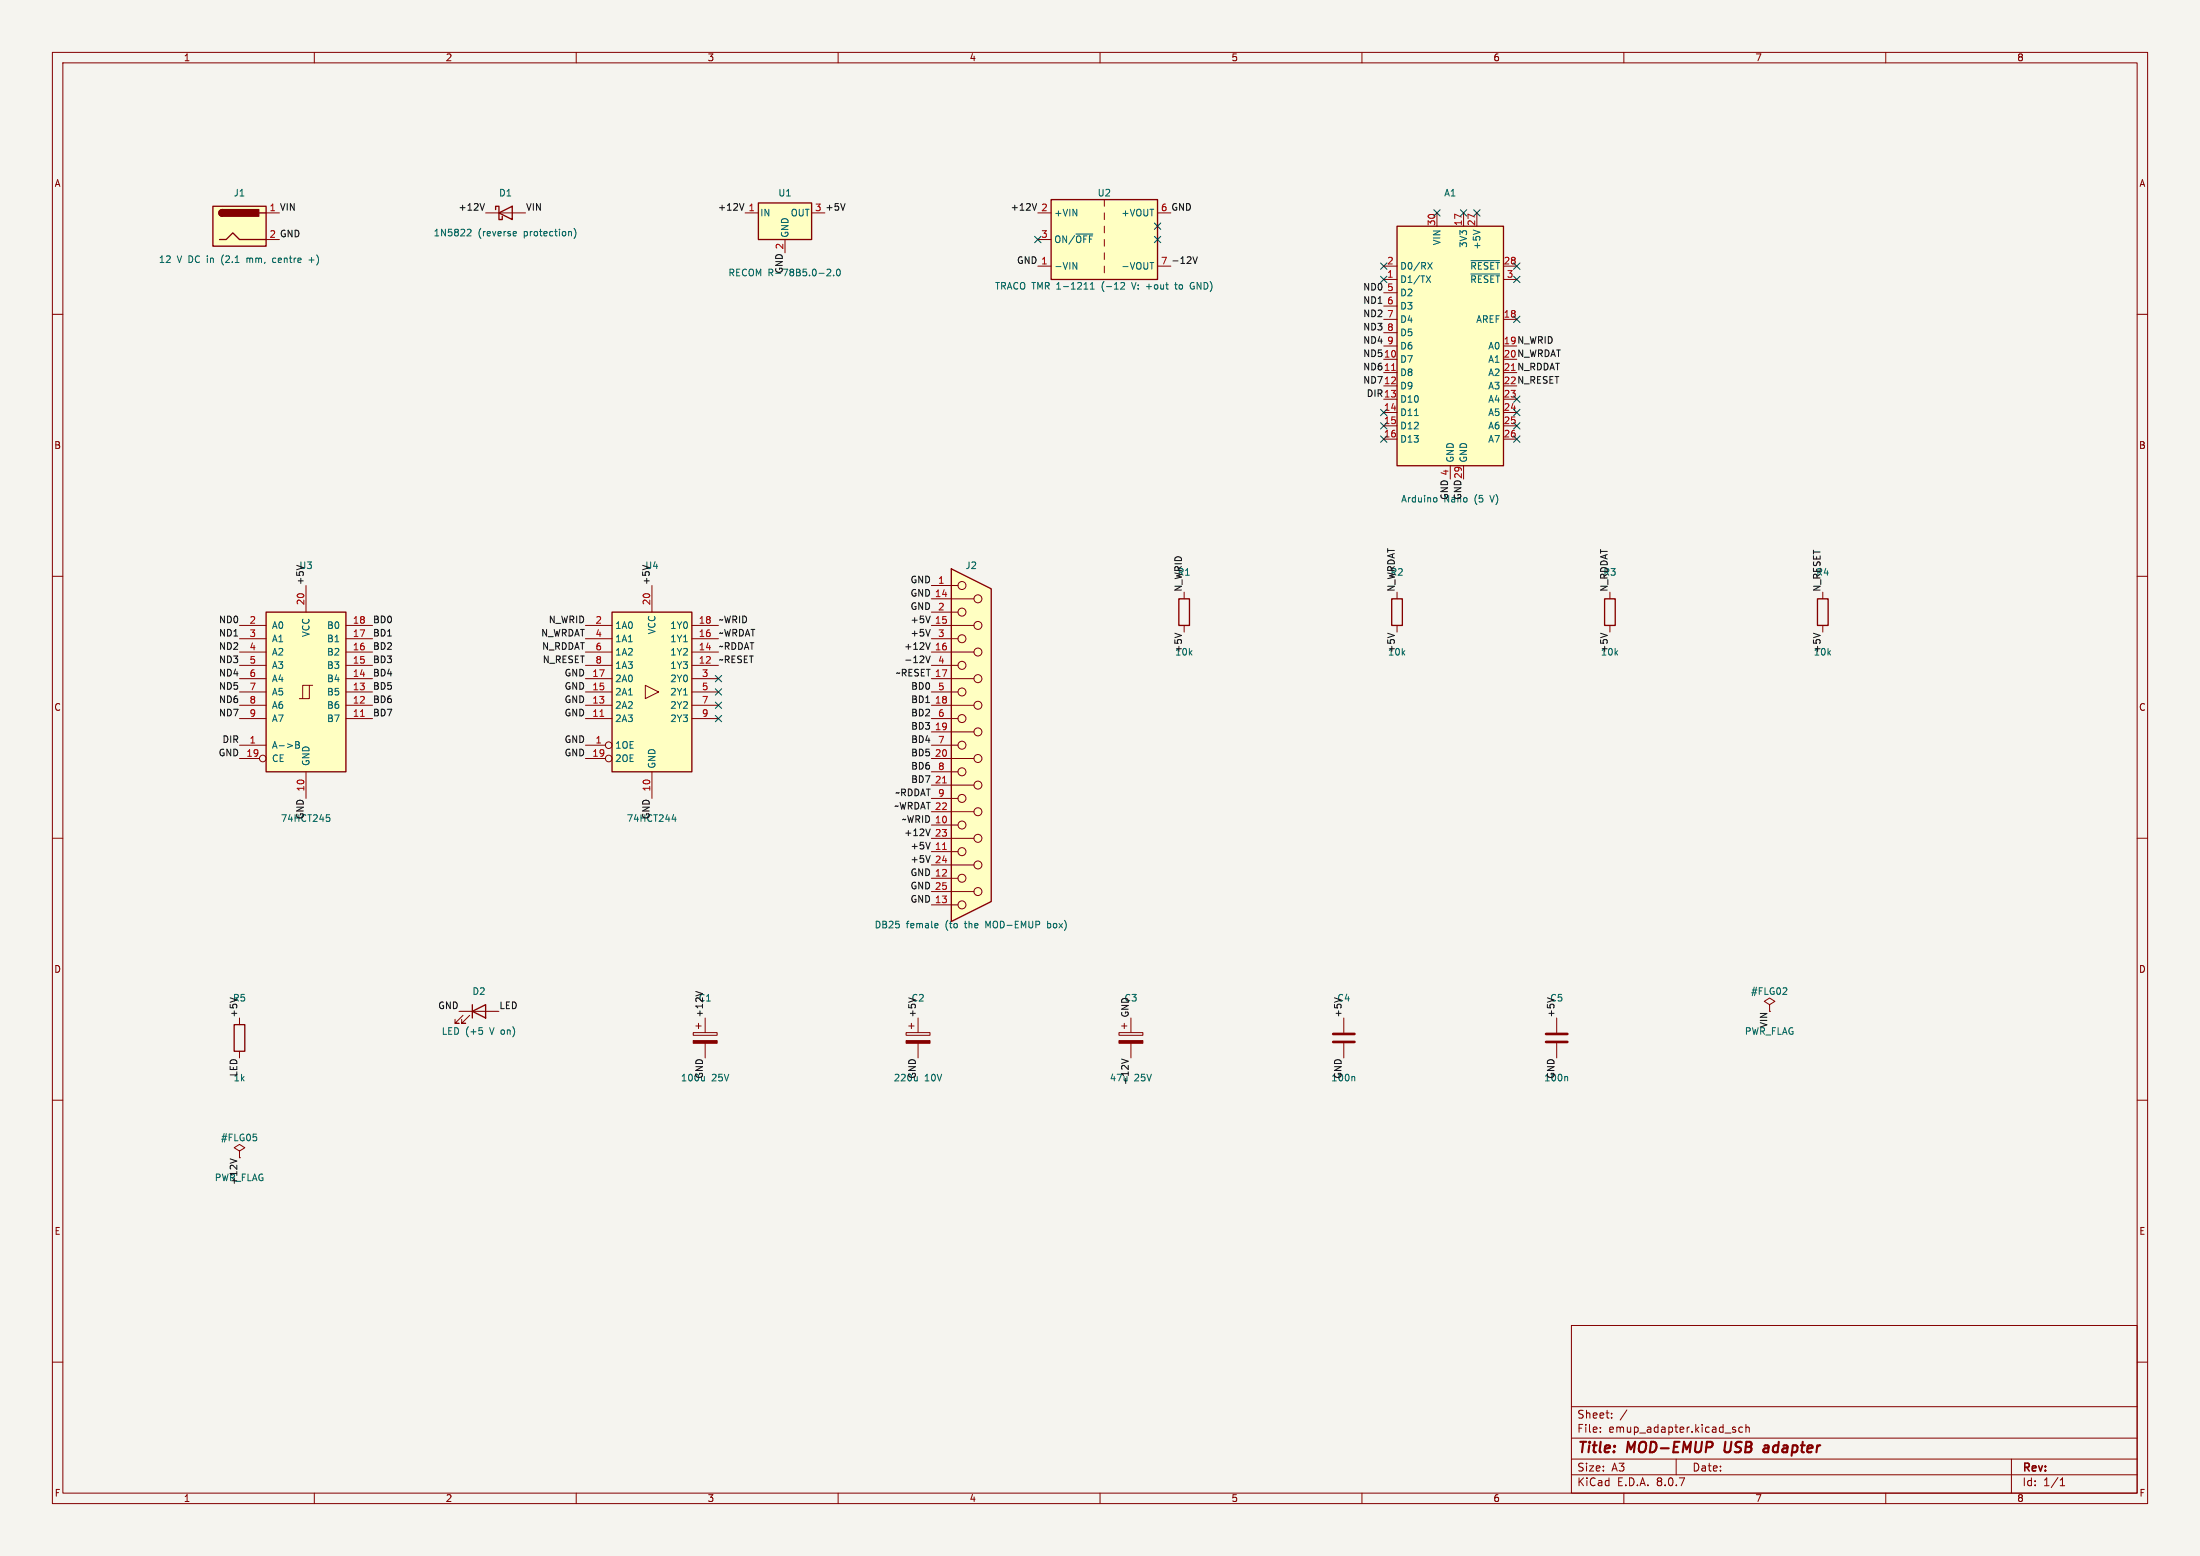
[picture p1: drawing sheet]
<svg xmlns="http://www.w3.org/2000/svg" width="420mm" height="297mm" viewBox="0 0 420 297" stroke-linecap="round" stroke-linejoin="round" font-family="sans-serif">
<path d="M0 0h420v297h-420z" fill="#f5f4ef" stroke="#f5f4ef" stroke-width=".19"/>
<g fill="none" stroke="#840000" stroke-width=".19">
<path d="M10 10h400v277h-400zM12 12h396v273h-396zM60 10v2M110 10v2M160 10v2M210 10v2M260 10v2M310 10v2M360 10v2M10 60h2M408 60h2M10 110h2"/>
<path d="M408 110h2M10 160h2M408 160h2M132.3 197.1h4.6v.5h-4.6zM132.8 195.8h1.1M133.3 195.3v1M134.6 194.3v2.8M134.6 199.1v2.8M173 197.1h4.5v.5h-4.5zM173.5 195.8h1M174 195.3v1M175.3 194.3v2.8"/>
<path d="M175.3 199.1v2.8M213.6 197.1h4.6v.5h-4.6zM214.1 195.8h1M214.6 195.3v1M215.9 194.3v2.8M215.9 199.1v2.8M256.5 194.3v2.8M256.5 199.1v2.8M10 210h2M408 210h2M300 253h108v32h-108zM10 260h2"/>
<path d="M300 278.5h108M300 274.5h108M300 268.5h108M305.5 273.2v.2M305.5 272.5v.1M307.7 270.5v.2M307.7 269.8v.1M310.6 269.1l-1.3 1.9M320 278.5v3M330.9 272.9l.4 .1 .1 .2-.2 .2h-.3M330.9 272.4l.4 .1M332.7 272.5l-.5-.1-.3 .3 .2 .6h.6"/>
<path d="M333.3 272.5l.2-.1 .4 .1v.9M333.3 271.9v1.5M384 278.5v6.5M408 260h2M60 285v2M110 285v2M160 285v2M210 285v2M260 285v2M300 281.5h108M310 285v2M360 285v2"/>
<path d="M393.3 283.6h.9M393.3 282.5l.4-.4v1.5"/>
</g>
<path d="M329.4 275.2l-.2 1.6 .3 .4M336.8 276h.8M337.5 277.1l-.6 .1M337.6 276.3l-.6 .1" fill="none" stroke="#840000" stroke-width=".4"/>
<path d="M254.5 198.9h4.1M254.5 197.4h4.1" fill="none" stroke="#840000" stroke-width=".51"/>
<path d="M258.4 205.5l.2 .2v.6" fill="none" stroke="#006464" stroke-width=".19"/>
<g fill="#840000" stroke="#840000" stroke-width=".19">
<path d="M213.6 198.6h4.6v.5h-4.6z"/>
<path d="M173 198.6h4.5v.5h-4.5z"/>
<path d="M132.3 198.6h4.6v.5h-4.6z"/>
</g>
<path d="M144.8 38.7h10.1v7h-10.1z" fill="#ffffc2"/>
<path d="M144.8 38.7h10.1v7h-10.1zM225 114.3h2.1v5.1h-2.1z" fill="none" stroke="#840000" stroke-width=".25"/>
<path d="M142.2 40.6h2.6M149.9 45.7v2.6M154.9 40.6h2.6M226.1 113v1.3M226.1 119.4v1.3" fill="none" stroke="#840000" stroke-width=".19"/>
<path d="M157.9 51.5l.5-.1 .2 .3-.8 .9h.8M159.1 52.5v.1M159.8 51.5l.2-.1a.68 .68 0 0 1 .4 .6 .68 .68 0 0 1-.4 .6l-.3-.4z" fill="none" stroke="#006464" stroke-width=".19"/>
<path d="M181.6 108.6l7.6 3.8v59.7l-7.6 3.8z" fill="#ffffc2"/>
<g fill="none" stroke="#840000" stroke-width=".19">
<path d="M177.8 119.4h8.1M177.8 116.8h5.1M177.8 114.3h8.1M177.8 111.8h5.1M177.8 139.7h8.1M177.8 137.2h5.1M177.8 134.6h8.1M177.8 132.1h5.1M177.8 129.5h8.1M177.8 127h5.1M177.8 124.5h8.1M177.8 121.9h5.1"/>
<path d="M177.8 157.5h5.1M177.8 154.9h8.1M177.8 152.4h5.1M177.8 149.9h8.1M177.8 147.3h5.1M177.8 144.8h8.1M177.8 142.2h5.1M177.8 172.7h5.1M177.8 170.2h8.1M177.8 167.6h5.1M177.8 165.1h8.1M177.8 162.6h5.1"/>
<path d="M177.8 160h8.1"/>
<circle cx="183.6" cy="116.8" r=".76"/>
<circle cx="183.6" cy="111.8" r=".76"/>
<circle cx="186.7" cy="114.3" r=".76"/>
<circle cx="186.7" cy="119.4" r=".76"/>
<circle cx="183.6" cy="127" r=".76"/>
<circle cx="183.6" cy="137.2" r=".76"/>
<circle cx="183.6" cy="132.1" r=".76"/>
<circle cx="183.6" cy="121.9" r=".76"/>
<circle cx="186.7" cy="134.6" r=".76"/>
<circle cx="186.7" cy="124.5" r=".76"/>
<circle cx="186.7" cy="139.7" r=".76"/>
<circle cx="186.7" cy="129.5" r=".76"/>
<circle cx="183.6" cy="157.5" r=".76"/>
<circle cx="183.6" cy="142.2" r=".76"/>
<circle cx="183.6" cy="147.3" r=".76"/>
<circle cx="183.6" cy="152.4" r=".76"/>
<circle cx="186.7" cy="149.9" r=".76"/>
<circle cx="186.7" cy="144.8" r=".76"/>
<circle cx="186.7" cy="154.9" r=".76"/>
<circle cx="183.6" cy="172.7" r=".76"/>
<circle cx="183.6" cy="167.6" r=".76"/>
<circle cx="183.6" cy="162.6" r=".76"/>
<circle cx="186.7" cy="165.1" r=".76"/>
<circle cx="186.7" cy="160" r=".76"/>
<circle cx="186.7" cy="170.2" r=".76"/>
</g>
<path d="M181.6 108.6l7.6 3.8v59.7l-7.6 3.8z" fill="none" stroke="#840000" stroke-width=".25"/>
<path d="M179.9 149.4h.8M179.9 162.1h.8" fill="none" stroke="#a90000" stroke-width=".19"/>
<path d="M178.6 176.3h.4l.1 .3-.6 .1M179 177l-.4 .1M200 175.8v1.3M200 177l.1 .1M200.1 176.3h-.1" fill="none" stroke="#006464" stroke-width=".19"/>
<path d="M116.8 116.8h15.3v30.5h-15.3z" fill="#ffffc2"/>
<g fill="none" stroke="#840000" stroke-width=".19">
<path d="M111.8 119.4h5M124.5 111.8v5M132.1 119.4h5.1M111.8 137.2h5M111.8 127h5M111.8 134.6h5M111.8 124.5h5M111.8 132.1h5M111.8 121.9h5M111.8 129.5h5M123.2 130.8l2.5 1.3-2.5 1.3zM132.1 137.2h5.1"/>
<path d="M132.1 127h5.1M132.1 134.6h5.1M132.1 124.5h5.1M132.1 132.1h5.1M132.1 121.9h5.1M132.1 129.5h5.1M111.8 142.2h3.8M111.8 144.8h3.8M124.5 147.3v5.1M45.7 219.7l1-.6-1-.7-1 .7 1 .6v1.3M45.7 221h.1"/>
<circle cx="116.2" cy="142.2" r=".63"/>
<circle cx="116.2" cy="144.8" r=".63"/>
</g>
<path d="M116.8 116.8h15.3v30.5h-15.3z" fill="none" stroke="#840000" stroke-width=".25"/>
<path d="M114.5 136.7h.8" fill="none" stroke="#a90000" stroke-width=".19"/>
<path d="M128.3 156.4h.8M128.9 155.9v.9M49 217.1v.5" fill="none" stroke="#006464" stroke-width=".19"/>
<path d="M200.7 38.1h20.3v15.2h-20.3z" fill="#ffffc2"/>
<path d="M200.7 38.1h20.3v15.2h-20.3zM44.7 195.6h2v5.1h-2zM90.2 193l2.5-1.2v2.5zM90.2 191.8v2.5" fill="none" stroke="#840000" stroke-width=".25"/>
<g fill="none" stroke="#840000" stroke-width=".19">
<path d="M210.8 38.1v1.3M198.1 50.8h2.6M198.1 40.6h2.6M198.1 45.7h2.6M210.8 40.6v1.3M210.8 43.2v1.3M210.8 45.7v1.3M210.8 48.3v1.2M210.8 50.8v1.3M221 50.8h2.5M221 40.6h2.5M45.7 194.3v1.3"/>
<path d="M87.6 193h7.6M88.4 193.8l-1.5 1.5h.7h-.7v-.7M89.7 193.8l-1.6 1.5h.8h-.8v-.7M45.7 200.7v1.2"/>
</g>
<g fill="none" stroke="#006464" stroke-width=".19">
<path d="M204.8 50.1l.8 1.3v-1.3M205.4 44.7h3.2M206.9 55.2h.8M208.2 55.2h.7M208.2 54.3l.3-.4v1.3M214.1 53.9l.5 .1 .1 .3-.8 .9h.8M216 53.9l.4 1.3M219.5 50.1h.8M224.2 54.3h.5M224.4 53.9v1.1l.3 .2M227.3 54.9l.2 .2h.4M227.8 54.6h.2"/>
<path d="M227.8 53.9l-.3 .1-.2 .2M91.5 196.2h.6M91.9 196.6l.2 .3v.3l-.2 .2"/>
</g>
<path d="M50.8 116.8h15.2v30.5h-15.2z" fill="#ffffc2"/>
<g fill="none" stroke="#840000" stroke-width=".19">
<path d="M92.7 40.6h7.6M45.7 119.4h5.1M58.4 111.8v5M66 119.4h5.1M45.7 137.2h5.1M45.7 134.6h5.1M45.7 132.1h5.1M45.7 129.5h5.1M45.7 127h5.1M45.7 124.5h5.1M45.7 121.9h5.1M59.1 130.8h-1.3v2.6"/>
<path d="M59.7 130.8h-.6v2.6h-2M66 137.2h5.1M66 134.6h5.1M66 132.1h5.1M66 129.5h5.1M66 127h5.1M66 124.5h5.1M66 121.9h5.1M45.7 142.2h5.1M45.7 144.8h3.8M58.4 147.3v5.1"/>
<circle cx="50.2" cy="144.8" r=".63"/>
</g>
<path d="M94.6 40v-.6h.6v2.5h.7v-.6M95.2 40.6l2.6-1.2v2.5zM50.8 116.8h15.2v30.5h-15.2z" fill="none" stroke="#840000" stroke-width=".25"/>
<path d="M89.4 43.8h.4l.1 .3-.8 .9h.8M98.2 44.2h.3l.1 .3-.6 .1M98.5 45h-.3M108.9 44.2l.2 .2v.6M109.6 43.6a1.46 1.46 0 0 1 0 1.9M56.5 141.5h.4l.2 .3-.2 .4 .2 .1 .1 .3-.3 .2h-.4zM56.5 142.2h.4M62.3 155.5h.6M62.4 156h.3l.3 .2-.1 .5-.5 .1" fill="none" stroke="#006464" stroke-width=".19"/>
<path d="M68.8 136.7h.7" fill="none" stroke="#a90000" stroke-width=".19"/>
<path d="M40.6 39.4h10.2v7.6h-10.2z" fill="#ffffc2"/>
<path d="M40.6 39.4h10.2v7.6h-10.2zM41.9 45.7h1.3l1.2-1.2 1.3 1.2h5.1M42.4 40a.64 .64 0 0 0-.6 .6 .64 .64 0 0 0 .6 .7M49.5 40.6h1.3M265.7 114.3h2v5.1h-2z" fill="none" stroke="#840000" stroke-width=".25"/>
<g fill="#840000" stroke="#840000" stroke-width=".25">
<path d="M42 40.2l.4-.2v1.3a.63 .63 0 0 1-.6-.4 .63 .63 0 0 1 .2-.7z"/>
<path d="M42.4 40h7v1.3h-7z"/>
</g>
<path d="M50.8 40.6h2.5M266.7 113v1.3M266.7 119.4v1.3M297.2 194.3v2.8M297.2 199.1v2.8M337.8 191.8l1-.7-1-.6-1 .6 1 .7v1.2" fill="none" stroke="#840000" stroke-width=".19"/>
<path d="M47.1 49.3v.8M47.3 49.3l-.2 .1M52.5 49.3h-.3l-.2 .2 .1 .5 .4 .1M59 49.6h1M340.3 189.8h.8M341.1 188.7v.4M299.1 205.5l.2 .2v.6" fill="none" stroke="#006464" stroke-width=".19"/>
<path d="M295.1 198.9h4.1M295.1 197.4h4.1" fill="none" stroke="#840000" stroke-width=".51"/>
<path d="M266.7 43.2h20.3v45.7h-20.3z" fill="#ffffc2"/>
<path d="M266.7 43.2h20.3v45.7h-20.3zM306.3 114.3h2.1v5.1h-2.1zM347 114.3h2v5.1h-2z" fill="none" stroke="#840000" stroke-width=".25"/>
<g fill="none" stroke="#840000" stroke-width=".19">
<path d="M264.2 53.3h2.5M264.2 50.8h2.5M264.2 55.9h2.5M264.2 58.4h2.5M274.3 40.6v2.6M279.4 40.6v2.6M281.9 40.6v2.6M287 53.3h2.6M287 50.8h2.6M264.2 68.6h2.5M264.2 71.1h2.5M264.2 73.7h2.5"/>
<path d="M264.2 76.2h2.5M264.2 78.7h2.5M264.2 61h2.5M264.2 63.5h2.5M264.2 66h2.5M287 76.2h2.6M287 78.7h2.6M287 61h2.6M264.2 81.3h2.5M264.2 83.8h2.5M276.9 88.9v2.5M279.4 88.9v2.5"/>
<path d="M287 81.3h2.6M287 83.8h2.6M307.3 113v1.3M307.3 119.4v1.3M348 113v1.3M348 119.4v1.3"/>
</g>
<path d="M272.3 52.6l.8 1.3M272.6 50.1l.8 1.3M273.1 52.6l-.8 1.3M273.4 50.1l-.8 1.3M280.8 49.8h5.5M280.8 52.3h5.5M281.2 43.9l1.3 .4M270 79.3h.8M273.9 95h.3l.1 .2v.5l-.4 .1" fill="none" stroke="#006464" stroke-width=".19"/>
<path d="M265.7 70.7h.7" fill="none" stroke="#a90000" stroke-width=".19"/>
<g fill="none" stroke="#0f0f0f" stroke-width=".19">
<path d="M92.5 38.9l-.4 1.2M142 38.9l-.4 1.2M161.3 38.9l-.4 1.2M197.9 38.9l-.4 1.2M227.7 49l.5 1.3 .4-1.3M177.6 117.6l-.4 1.3M176.7 125.2l.5 1.3 .4-1.3M177.6 122.7l-.4 1.2M177.6 120.1l-.4 1.3M224.3 120.9l1.2 .4M264.9 120.9l1.3 .4M305.6 120.9l1.2 .4"/>
<path d="M346.2 120.9l1.3 .4M177.6 158.2l-.4 1.3M177.6 160.8l-.4 1.2M177.6 163.3l-.4 1.3M132.8 189.3l1.3 .4M214.1 202.2l1.3 .4-1.3 .4M43.9 221.2l1.3 .4"/>
</g>
<g fill="none" stroke="#000084" stroke-width=".19">
<path d="M197.5 45.1l1.2 1.2M198.7 45.1l-1.2 1.2M220.4 42.6l1.2 1.2M220.4 45.1l1.2 1.2M221.6 42.6l-1.2 1.2M221.6 45.1l-1.2 1.2M263.6 52.7l1.2 1.2M263.6 50.2l1.2 1.2M264.8 52.7l-1.2 1.2M264.8 50.2l-1.2 1.2M273.7 40l1.2 1.2M274.9 40l-1.2 1.2"/>
<path d="M278.8 40l1.2 1.2M280 40l-1.2 1.2M281.3 40l1.2 1.2M282.5 40l-1.2 1.2M289 52.7l1.2 1.2M289 50.2l1.2 1.2M290.2 52.7l-1.2 1.2M290.2 50.2l-1.2 1.2M263.6 78.1l1.2 1.2M264.8 78.1l-1.2 1.2M289 78.1l1.2 1.2M289 75.6l1.2 1.2"/>
<path d="M289 60.4l1.2 1.2M290.2 78.1l-1.2 1.2M290.2 75.6l-1.2 1.2M290.2 60.4l-1.2 1.2M263.6 83.2l1.2 1.2M263.6 80.7l1.2 1.2M264.8 83.2l-1.2 1.2M264.8 80.7l-1.2 1.2M289 83.2l1.2 1.2M289 80.7l1.2 1.2M290.2 83.2l-1.2 1.2M290.2 80.7l-1.2 1.2"/>
<path d="M136.6 128.9l1.2 1.2M136.6 134l1.2 1.2M136.6 131.5l1.2 1.2M136.6 136.6l1.2 1.2M137.8 128.9l-1.2 1.2M137.8 134l-1.2 1.2M137.8 131.5l-1.2 1.2M137.8 136.6l-1.2 1.2"/>
</g>
<g font-size="2.8" fill="#840000">
<text x="301" y="277.9">Title:</text>
<text x="310.6" y="277.9">MOD-EMUP</text>
<text x="330" y="277.9">USB</text>
<text x="338.3" y="277.9">adapter</text>
</g>
<g font-size="2.1" fill="#840000">
<text x="301" y="273.7">File:</text>
<text x="301" y="271">Sheet:</text>
<text x="307.1" y="273.7">emup_adapter.kicad_sch</text>
<text x="301" y="281.1">Size:</text>
<text x="307.6" y="281.1">A3</text>
<text x="323" y="281.1">Date:</text>
<text x="386" y="281.3">Rev:</text>
<text x="301" y="283.9">KiCad</text>
<text x="308.7" y="283.9">E.D.A.</text>
<text x="316.3" y="283.9">8.0.7</text>
<text x="386" y="283.9">Id:</text>
<text x="390.1" y="283.9">1/1</text>
</g>
<g font-size="1.8" fill="#840000">
<text x="35" y="11.9">1</text>
<text x="85" y="11.9">2</text>
<text x="135" y="11.9">3</text>
<text x="185" y="11.9">4</text>
<text x="235" y="11.9">5</text>
<text x="285" y="11.9">6</text>
<text x="335" y="11.9">7</text>
<text x="385" y="11.9">8</text>
<text x="10.3" y="35.9">A</text>
<text x="408.3" y="35.9">A</text>
<text x="10.3" y="85.9">B</text>
<text x="408.2" y="85.9">B</text>
<text x="10.3" y="135.9">C</text>
<text x="408.2" y="135.9">C</text>
<text x="10.3" y="185.9">D</text>
<text x="408.2" y="185.9">D</text>
<text x="10.3" y="235.9">E</text>
<text x="408.3" y="235.9">E</text>
<text x="10.3" y="285.9">F</text>
<text x="35" y="286.9">1</text>
<text x="85" y="286.9">2</text>
<text x="135" y="286.9">3</text>
<text x="185" y="286.9">4</text>
<text x="235" y="286.9">5</text>
<text x="285" y="286.9">6</text>
<text x="335" y="286.9">7</text>
<text x="385" y="286.9">8</text>
<text x="408.3" y="285.9">F</text>
</g>
<g font-size="1.8" fill="#006464">
<text x="44.5" y="37.7">J1</text>
<text x="95.2" y="37.7">D1</text>
<text x="145" y="41.5">IN</text>
<text x="148.5" y="37.7">U1</text>
<text x="150.9" y="41.5">OUT</text>
<text x="201.2" y="41.5">+VIN</text>
<text x="209.4" y="37.7">U2</text>
<text x="214" y="41.5">+VOUT</text>
<text x="275.6" y="37.7">A1</text>
<text x="82.7" y="45.3">1N5822</text>
<text x="91.2" y="45.3">(reverse</text>
<text x="100.1" y="45.3">protection)</text>
<text x="150.7" y="45.5" transform="rotate(-90 150.7 45.5)">GND</text>
<text x="201.2" y="46.6">ON/~{OFF}</text>
<text x="275.2" y="46.9" transform="rotate(-90 275.2 46.9)">VIN</text>
<text x="280.3" y="47.4" transform="rotate(-90 280.3 47.4)">3V3</text>
<text x="282.8" y="47.8" transform="rotate(-90 282.8 47.8)">+5V</text>
<text x="30.2" y="50.4">12</text>
<text x="33.8" y="50.4">V DC in</text>
<text x="42.7" y="50.4">(2.1</text>
<text x="47.8" y="50.4">mm,</text>
<text x="52.9" y="50.4">centre</text>
<text x="60" y="50.4">+)</text>
<text x="139" y="52.9">RECOM R-78B5.0-2.0</text>
<text x="201.2" y="51.7">-VIN</text>
<text x="214" y="51.7">-VOUT</text>
<text x="267.2" y="51.7">D0/RX</text>
<text x="280.6" y="51.7">~{RESET}</text>
<text x="189.9" y="55.5">TRACO TMR 1-1211</text>
<text x="210.6" y="55.5">(-12</text>
<text x="216.6" y="55.5">V: +out</text>
<text x="225.2" y="55.5">to</text>
<text x="228.3" y="55.5">GND)</text>
<text x="267.2" y="54.2">D1/TX</text>
<text x="267.2" y="56.7">D2</text>
<text x="267.2" y="59.3">D3</text>
<text x="280.6" y="54.2">~{RESET}</text>
<text x="267.2" y="61.8">D4</text>
<text x="267.2" y="64.4">D5</text>
<text x="281.7" y="61.8">AREF</text>
<text x="267.2" y="69.4">D7</text>
<text x="267.2" y="72">D8</text>
<text x="267.2" y="66.9">D6</text>
<text x="284" y="66.9">A0</text>
<text x="284" y="69.4">A1</text>
<text x="284" y="72">A2</text>
<text x="267.2" y="74.5">D9</text>
<text x="267.2" y="77.1">D10</text>
<text x="284" y="74.5">A3</text>
<text x="284" y="77.1">A4</text>
<text x="267.2" y="79.6">D11</text>
<text x="267.2" y="82.1">D12</text>
<text x="284" y="79.6">A5</text>
<text x="284" y="82.1">A6</text>
<text x="267.2" y="84.7">D13</text>
<text x="277.7" y="88.4" transform="rotate(-90 277.7 88.4)">GND</text>
<text x="280.3" y="88.4" transform="rotate(-90 280.3 88.4)">GND</text>
<text x="284" y="84.7">A7</text>
<text x="267.4" y="96.1">Arduino</text>
<text x="281.6" y="96.1">(5</text>
<text x="284.8" y="96.1">V)</text>
<text x="184.2" y="108.8">J2</text>
<text x="51.8" y="120.2">A0</text>
<text x="51.8" y="122.8">A1</text>
<text x="51.8" y="125.3">A2</text>
<text x="59.3" y="121.7" transform="rotate(-90 59.3 121.7)">VCC</text>
<text x="62.3" y="125.3">B2</text>
<text x="62.3" y="122.8">B1</text>
<text x="62.3" y="120.2">B0</text>
<text x="117.3" y="120.2">1A0</text>
<text x="117.3" y="122.8">1A1</text>
<text x="117.3" y="125.3">1A2</text>
<text x="125.3" y="121.2" transform="rotate(-90 125.3 121.2)">VCC</text>
<text x="127.9" y="125.3">1Y2</text>
<text x="127.9" y="122.8">1Y1</text>
<text x="127.9" y="120.2">1Y0</text>
<text x="51.8" y="127.9">A3</text>
<text x="51.8" y="130.4">A4</text>
<text x="62.3" y="130.4">B4</text>
<text x="62.3" y="127.9">B3</text>
<text x="117.3" y="130.4">2A0</text>
<text x="117.3" y="127.9">1A3</text>
<text x="127.9" y="127.9">1Y3</text>
<text x="127.9" y="130.4">2Y0</text>
<text x="51.8" y="132.9">A5</text>
<text x="51.8" y="135.5">A6</text>
<text x="62.3" y="135.5">B6</text>
<text x="62.3" y="132.9">B5</text>
<text x="117.3" y="135.5">2A2</text>
<text x="117.3" y="132.9">2A1</text>
<text x="127.9" y="132.9">2Y1</text>
<text x="127.9" y="135.5">2Y2</text>
<text x="51.8" y="143.1">A-&gt;B</text>
<text x="51.8" y="138">A7</text>
<text x="62.3" y="138">B7</text>
<text x="117.3" y="143.1">1OE</text>
<text x="117.3" y="138">2A3</text>
<text x="127.9" y="138">2Y3</text>
<text x="51.8" y="145.6">CE</text>
<text x="59.3" y="146.3" transform="rotate(-90 59.3 146.3)">GND</text>
<text x="117.3" y="145.6">2OE</text>
<text x="125.3" y="146.8" transform="rotate(-90 125.3 146.8)">GND</text>
<text x="53.5" y="157.1">74HCT245</text>
<text x="119.6" y="157.1">74HCT244</text>
<text x="166.9" y="177.4">DB25</text>
<text x="173" y="177.4">female</text>
<text x="180.6" y="177.4">(to</text>
<text x="184.5" y="177.4">the</text>
<text x="188.6" y="177.4">MOD-EMUP</text>
<text x="200.6" y="177.4">box)</text>
<text x="90.1" y="190.1">D2</text>
<text x="334.2" y="190.1">#FLG02</text>
<text x="84.2" y="197.7">LED (+5</text>
<text x="93.6" y="197.7">V on)</text>
<text x="333" y="197.7">PWR_FLAG</text>
<text x="44.5" y="206.6">1k</text>
<text x="135.8" y="206.6">25V</text>
<text x="176.5" y="206.6">10V</text>
<text x="216.5" y="206.6">25V</text>
<text x="42.1" y="218">#FLG05</text>
<text x="40.9" y="225.7">PWR_FLAG</text>
</g>
<g font-size="1.8" fill="#0f0f0f">
<text x="51.4" y="40.4">1 VIN</text>
<text x="87.4" y="40.3">+12V</text>
<text x="100.3" y="40.3">VIN</text>
<text x="137" y="40.3">+12V</text>
<text x="155.5" y="40.4">3 +5V</text>
<text x="192.8" y="40.3">+12V</text>
<text x="221.5" y="40.4">6 GND</text>
<text x="51.4" y="45.5">2 GND</text>
<text x="149.5" y="52.3" transform="rotate(-90 149.5 52.3)">GND 2</text>
<text x="194" y="50.5">GND 1</text>
<text x="221.5" y="50.5">7 -12V</text>
<text x="260.1" y="58.1">ND1</text>
<text x="260.1" y="55.5">ND0</text>
<text x="260.1" y="60.6">ND2</text>
<text x="260.1" y="63.2">ND3</text>
<text x="260.1" y="65.7">ND4</text>
<text x="287" y="65.8">19 N_WRID</text>
<text x="260.1" y="68.2">ND5</text>
<text x="260.1" y="70.8">ND6</text>
<text x="264.1" y="68.3">10</text>
<text x="264.1" y="70.9">11</text>
<text x="287" y="68.3">20 N_WRDAT</text>
<text x="287" y="70.9">21 N_RDDAT</text>
<text x="260.1" y="73.3">ND7</text>
<text x="260.8" y="75.9">DIR13</text>
<text x="287" y="73.4">22 N_RESET</text>
<text x="276.5" y="95.5" transform="rotate(-90 276.5 95.5)">GND 4</text>
<text x="279.1" y="95.5" transform="rotate(-90 279.1 95.5)">GND29</text>
<text x="275.6" y="96.1">Nano</text>
<text x="57" y="108.8">U3</text>
<text x="58.1" y="111.8" transform="rotate(-90 58.1 111.8)">+5V</text>
<text x="123.1" y="108.8">U4</text>
<text x="124.1" y="111.8" transform="rotate(-90 124.1 111.8)">+5V</text>
<text x="173.7" y="114">GND 14</text>
<text x="173.7" y="111.4">GND</text>
<text x="224.7" y="110.1">R1</text>
<text x="225.7" y="113" transform="rotate(-90 225.7 113)">N_WRID</text>
<text x="265.4" y="110.1">R2</text>
<text x="266.4" y="113" transform="rotate(-90 266.4 113)">N_WRDAT</text>
<text x="306" y="110.1">R3</text>
<text x="307" y="113" transform="rotate(-90 307 113)">N_RDDAT</text>
<text x="346.6" y="110.1">R4</text>
<text x="347.6" y="113" transform="rotate(-90 347.6 113)">N_RESET</text>
<text x="41.7" y="119">ND0</text>
<text x="71.1" y="119">BD0</text>
<text x="104.7" y="119">N_WRID</text>
<text x="137.2" y="119">~WRID</text>
<text x="173.7" y="119">+5V</text>
<text x="173.7" y="116.5">GND</text>
<text x="41.7" y="121.6">ND1</text>
<text x="41.7" y="124.1">ND2</text>
<text x="71.1" y="124.1">BD2</text>
<text x="71.1" y="121.6">BD1</text>
<text x="103.2" y="121.6">N_WRDAT</text>
<text x="103.4" y="124.1">N_RDDAT</text>
<text x="137.2" y="124.1">~RDDAT</text>
<text x="137.2" y="121.6">~WRDAT</text>
<text x="172.5" y="124.1">+12V</text>
<text x="173.7" y="121.6">+5V</text>
<text x="224.2" y="125.3">10k</text>
<text x="225.7" y="124.7" transform="rotate(-90 225.7 124.7)">+5V</text>
<text x="264.9" y="125.3">10k</text>
<text x="266.4" y="124.7" transform="rotate(-90 266.4 124.7)">+5V</text>
<text x="305.5" y="125.3">10k</text>
<text x="307" y="124.7" transform="rotate(-90 307 124.7)">+5V</text>
<text x="346.2" y="125.3">10k</text>
<text x="347.6" y="124.7" transform="rotate(-90 347.6 124.7)">+5V</text>
<text x="41.7" y="131.7">ND5</text>
<text x="41.7" y="126.7">ND3</text>
<text x="41.7" y="129.2">ND4</text>
<text x="71.1" y="129.2">BD4</text>
<text x="71.1" y="131.7">BD5</text>
<text x="71.1" y="126.7">BD3</text>
<text x="103.5" y="126.7">N_RESET</text>
<text x="107.7" y="131.7">GND</text>
<text x="107.7" y="129.2">GND</text>
<text x="137.2" y="126.7">~RESET</text>
<text x="170.9" y="129.2">~RESET 17</text>
<text x="172.5" y="126.7">-12V</text>
<text x="173.8" y="131.7">BD0</text>
<text x="41.7" y="136.8">ND7</text>
<text x="41.7" y="134.3">ND6</text>
<text x="71.1" y="134.3">BD6</text>
<text x="71.1" y="136.8">BD7</text>
<text x="107.7" y="136.8">GND</text>
<text x="107.7" y="134.3">GND</text>
<text x="173.8" y="136.8">BD2</text>
<text x="173.8" y="134.3">BD1</text>
<text x="42.4" y="141.9">DIR</text>
<text x="107.7" y="141.9">GND</text>
<text x="173.8" y="141.9">BD4</text>
<text x="173.8" y="139.4">BD3</text>
<text x="41.6" y="144.4">GND</text>
<text x="107.7" y="144.4">GND</text>
<text x="173.8" y="144.4">BD5</text>
<text x="173.8" y="147">BD6</text>
<text x="173.8" y="149.5">BD7</text>
<text x="170.6" y="154.6">~WRDAT22</text>
<text x="170.8" y="152.1">~RDDAT 9</text>
<text x="58.1" y="156.5" transform="rotate(-90 58.1 156.5)">GND</text>
<text x="124.1" y="156.5" transform="rotate(-90 124.1 156.5)">GND</text>
<text x="172.1" y="157.1">~WRID 10</text>
<text x="172.5" y="159.7">+12V</text>
<text x="173.7" y="162.2">+5V</text>
<text x="173.7" y="167.3">GND 12</text>
<text x="173.7" y="164.8">+5V</text>
<text x="173.7" y="169.8">GND 25</text>
<text x="173.7" y="172.4">GND 13</text>
<text x="44.4" y="191.4">R5</text>
<text x="133.3" y="191.4">C1</text>
<text x="173.9" y="191.4">C2</text>
<text x="214.6" y="191.4">C3</text>
<text x="255.2" y="191.4">C4</text>
<text x="295.8" y="191.4">C5</text>
<text x="45.4" y="194.3" transform="rotate(-90 45.4 194.3)">+5V</text>
<text x="83.6" y="192.7">GND</text>
<text x="95.2" y="192.7">LED</text>
<text x="134.3" y="194.3" transform="rotate(-90 134.3 194.3)">+12V</text>
<text x="174.9" y="194.3" transform="rotate(-90 174.9 194.3)">+5V</text>
<text x="215.6" y="194.3" transform="rotate(-90 215.6 194.3)">GND</text>
<text x="256.2" y="194.3" transform="rotate(-90 256.2 194.3)">+5V</text>
<text x="296.8" y="194.3" transform="rotate(-90 296.8 194.3)">+5V</text>
<text x="337.5" y="196.3" transform="rotate(-90 337.5 196.3)">VIN</text>
<text x="45.4" y="205.6" transform="rotate(-90 45.4 205.6)">LED</text>
<text x="129.9" y="206.6">100u</text>
<text x="134.3" y="206" transform="rotate(-90 134.3 206)">GND</text>
<text x="170.5" y="206.6">220u</text>
<text x="174.9" y="206" transform="rotate(-90 174.9 206)">GND</text>
<text x="211.8" y="206.6">47u</text>
<text x="215.6" y="207.2" transform="rotate(-90 215.6 207.2)">-12V</text>
<text x="254" y="206.6">100n</text>
<text x="256.2" y="206" transform="rotate(-90 256.2 206)">GND</text>
<text x="294.7" y="206.6">100n</text>
<text x="296.8" y="206" transform="rotate(-90 296.8 206)">GND</text>
<text x="45.4" y="226.3" transform="rotate(-90 45.4 226.3)">+12V</text>
</g>
<g font-size="1.8" fill="#a90000">
<text x="142.8" y="40.4">1</text>
<text x="198.7" y="40.4">2</text>
<text x="198.7" y="45.5">3</text>
<text x="274.1" y="43.2" transform="rotate(-90 274.1 43.2)">30</text>
<text x="279.1" y="43.2" transform="rotate(-90 279.1 43.2)">17</text>
<text x="281.7" y="43.2" transform="rotate(-90 281.7 43.2)">27</text>
<text x="264.7" y="53.1">1</text>
<text x="264.7" y="50.5">2</text>
<text x="287" y="50.5">28</text>
<text x="287.6" y="53.1">3</text>
<text x="264.7" y="55.6">5</text>
<text x="264.7" y="58.2">6</text>
<text x="264.7" y="60.7">7</text>
<text x="264.7" y="63.2">8</text>
<text x="264.7" y="65.8">9</text>
<text x="287" y="60.7">18</text>
<text x="264.1" y="73.4">12</text>
<text x="287" y="75.9">23</text>
<text x="264.1" y="78.5">14</text>
<text x="264.1" y="81">15</text>
<text x="264.1" y="83.6">16</text>
<text x="287" y="78.5">24</text>
<text x="287" y="81">25</text>
<text x="287" y="83.6">26</text>
<text x="179" y="111.5">1</text>
<text x="47.6" y="119.1">2</text>
<text x="58.2" y="115.6" transform="rotate(-90 58.2 115.6)">20</text>
<text x="67.3" y="119.1">18</text>
<text x="113.6" y="119.1">2</text>
<text x="124.2" y="115.6" transform="rotate(-90 124.2 115.6)">20</text>
<text x="133.3" y="119.1">18</text>
<text x="178.4" y="119.1">15</text>
<text x="179" y="116.6">2</text>
<text x="47.6" y="121.7">3</text>
<text x="47.6" y="124.2">4</text>
<text x="67.3" y="124.2">16</text>
<text x="67.3" y="121.7">17</text>
<text x="113.6" y="121.7">4</text>
<text x="113.6" y="124.2">6</text>
<text x="133.3" y="124.2">14</text>
<text x="133.3" y="121.7">16</text>
<text x="178.4" y="124.2">16</text>
<text x="179" y="121.7">3</text>
<text x="47.6" y="126.7">5</text>
<text x="47.6" y="129.3">6</text>
<text x="47.6" y="131.8">7</text>
<text x="67.3" y="131.8">13</text>
<text x="67.3" y="129.3">14</text>
<text x="67.3" y="126.7">15</text>
<text x="113" y="131.8">15</text>
<text x="113" y="129.3">17</text>
<text x="113.6" y="126.7">8</text>
<text x="133.3" y="126.7">12</text>
<text x="133.9" y="129.3">3</text>
<text x="133.9" y="131.8">5</text>
<text x="179" y="126.7">4</text>
<text x="179" y="131.8">5</text>
<text x="47.6" y="134.4">8</text>
<text x="47.6" y="136.9">9</text>
<text x="67.3" y="136.9">11</text>
<text x="67.3" y="134.4">12</text>
<text x="113" y="136.9">11</text>
<text x="113" y="134.4">13</text>
<text x="133.9" y="134.4">7</text>
<text x="133.9" y="136.9">9</text>
<text x="178.4" y="134.4">18</text>
<text x="179" y="136.9">6</text>
<text x="47.6" y="142">1</text>
<text x="113.6" y="142">1</text>
<text x="178.4" y="139.4">19</text>
<text x="179" y="142">7</text>
<text x="46.9" y="144.5">19</text>
<text x="113" y="144.5">19</text>
<text x="178.4" y="144.5">20</text>
<text x="178.4" y="149.6">21</text>
<text x="179" y="147.1">8</text>
<text x="58.2" y="151.2" transform="rotate(-90 58.2 151.2)">10</text>
<text x="124.2" y="151.2" transform="rotate(-90 124.2 151.2)">10</text>
<text x="178.4" y="159.8">23</text>
<text x="178.4" y="162.3">11</text>
<text x="178.4" y="164.8">24</text>
</g>
</svg>
